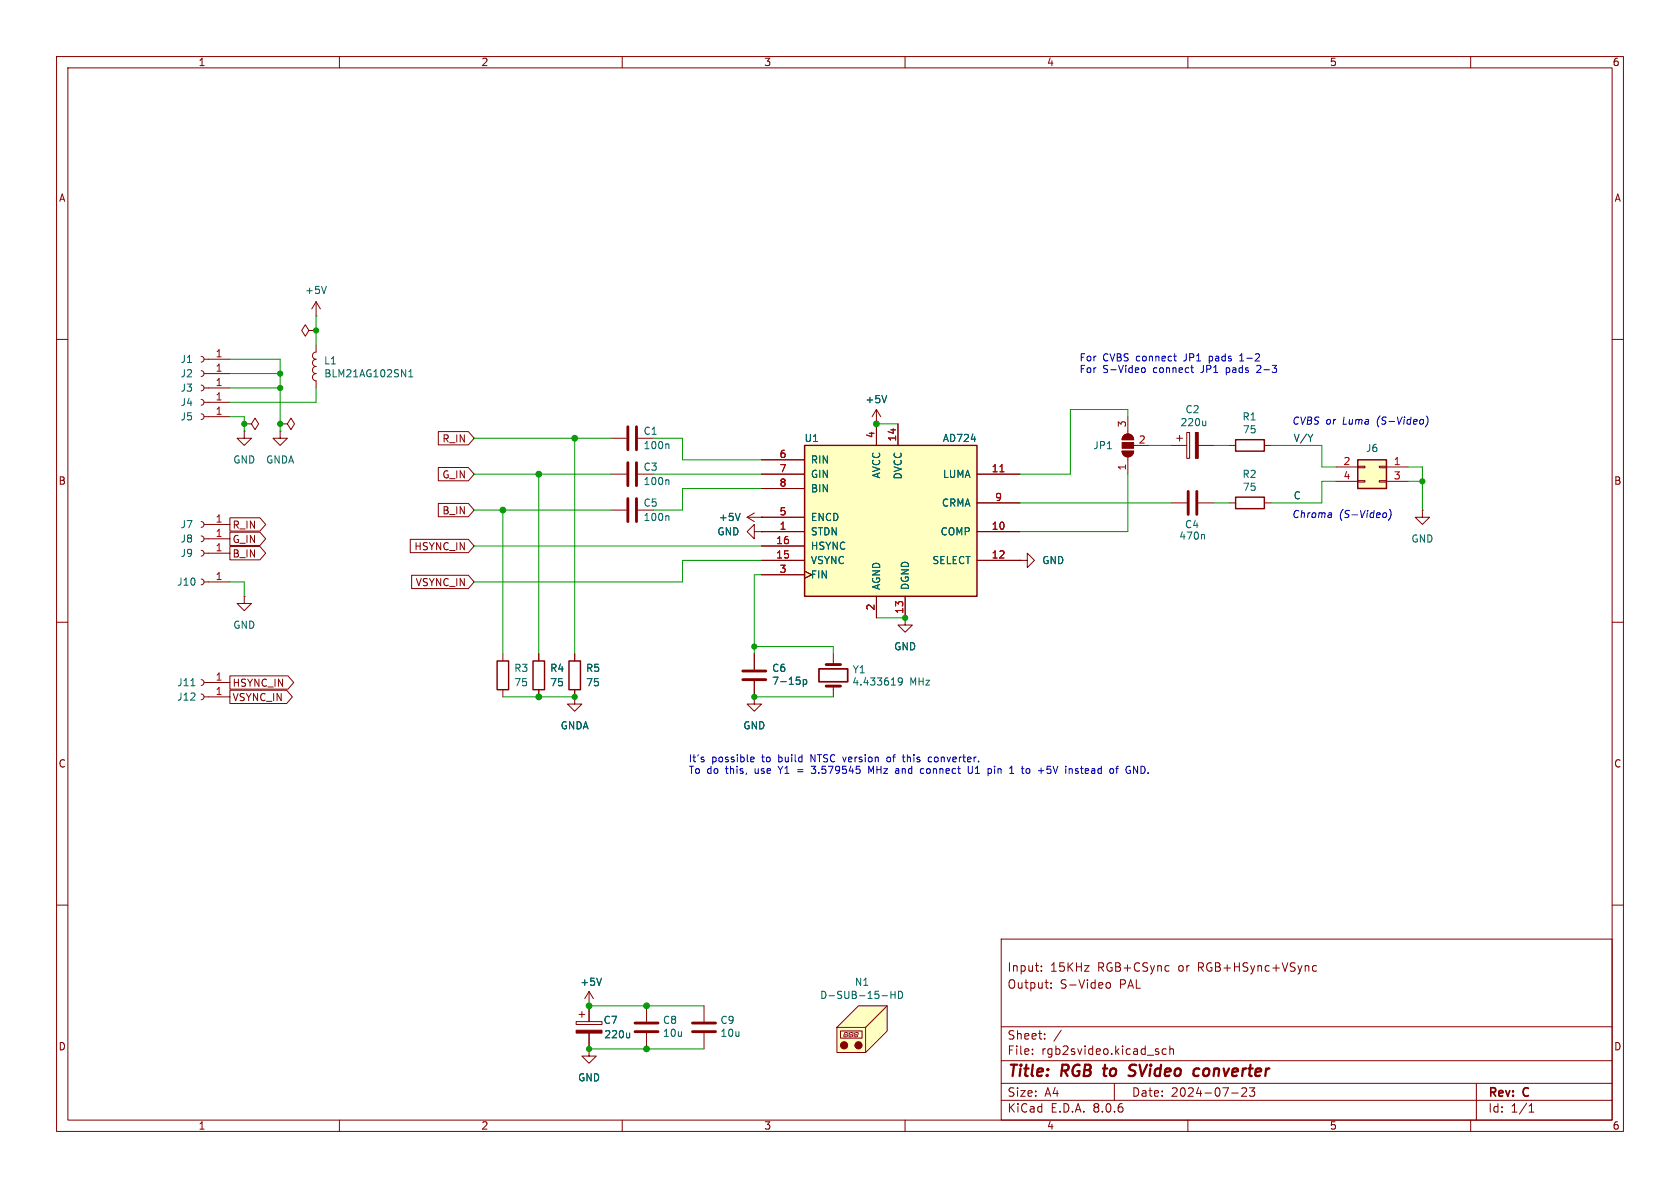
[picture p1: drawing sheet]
<svg xmlns="http://www.w3.org/2000/svg" width="297mm" height="210mm" viewBox="0 0 297 210" stroke-linecap="round" stroke-linejoin="round" font-family="sans-serif">
<g fill="none" stroke="#840000" stroke-width=".18">
<path d="M10 10h277v190h-277zM12 12h273v186h-273zM60 10v2M110 10v2M160 10v2M210 10v2M260 10v2M10 60h2M54.6 58.4l-.6 1-.7-1 .7-1 .6 1h1.3M55.9 58.4h.1M55.9 55.9h.1M55.9 53.3v2.6"/>
<path d="M55.9 53.3l.7 1.3M55.9 53.3l-.8 1.3M285 60h2M43.2 76.2v1.3h1.2l-1.2 1.2-1.3-1.2h1.3M43.2 76.2h.1M55.9 61v1.2a.64 .64 0 0 0-.7 .7 .64 .64 0 0 0 .7 .6 .64 .64 0 0 0-.7 .6 .64 .64 0 0 0 .7 .7M55.9 64.8a.64 .64 0 0 0-.7 .6 .64 .64 0 0 0 .7 .6 .64 .64 0 0 0-.7 .7 .64 .64 0 0 0 .7 .6v1.3M107.9 83.8h2.8M112.8 83.8h2.8M133.3 94v-1.3l-1.2 1.3 1.2 1.3v-1.3h1.3M134.6 94h.1M180.3 99.1h1.3v-1.3l1.3 1.3-1.3 1.2v-1.2"/>
<path d="M180.3 99.1h.1M10 110h2M133.3 115.6v2.8M160 109.2v1.3h1.3l-1.3 1.3-1.3-1.3h1.3M160 109.2h.1M285 110h2M133.3 120.4v2.8M10 160h2M285 160h2M102.4 179.3h1M102.9 178.8v1M104.1 177.8h.1"/>
<path d="M104.1 175.3l-.7 1.2M104.1 175.3v5.3M104.1 175.3l.8 1.2M114.3 177.8v2.8M124.5 177.8v2.8M177 166h108v32h-108zM184.1 171.6v.1M184.1 170.8v.1M185.8 174.6v.1M185.8 173.8v.1M195.7 173.8l.3-.1 .3 .3v.4l-.3 .3-.3-.1-.2-.2v-.4zM232.7 170.8l-.4-.1-.3 .3v.4l.2 .2h.5"/>
<path d="M60 198v2M101.9 180.6h4.5v.5h-4.5zM104.1 185.4v1.3h-1.2l1.2 1.3 1.3-1.3h-1.3M104.1 185.4h.1M104.1 182.6v2.8M110 198v2M114.3 182.6v2.8M124.5 182.6v2.8M160 198v2M177 194.5h108M177 191.5h108M177 187.5h108"/>
<path d="M177 181.5h108M182.5 186.3v.1M182.5 185.5v.1M184.7 183.6v.1M184.7 182.8v.1M187.6 182.1l-1.3 2M197 191.5v3M204.7 185.9l.2 .2-.2 .3M204.7 185.4l.1 .1M206.2 185.5l-.5-.1-.2 .3v.4l.1 .2h.6M206.8 185.5l.2-.1 .4 .1 .1 .9M206.8 184.9v1.5"/>
<path d="M210 198v2M217.7 193.2h1.2M219.5 192.4l.6-.1 .2 .1 .1 .3-.9 1.1h.9M220.9 192.3h.9l-.5 .6 .4 .1v.7l-.2 .1h-.4l-.2-.1M260 198v2M261 191.5v6.5M270.3 196.6h.9M270.3 195.5l.4-.4v1.5"/>
</g>
<path d="M195 188.9h.8M195.4 188.2l-.3 1.7 .3 .3M200.6 190a.85 .85 0 0 1-1.1 .1M200.6 188.2l-.7 .1a.46 .46 0 0 0-.2 .5 .46 .46 0 0 0 .3 .4l.6 .2M211.5 188.9l.5 .1M211.9 190.1l-.2 .1M212.8 189.3v.7" fill="none" stroke="#840000" stroke-width=".4"/>
<path d="M57.7 50.6l-.4 1.3M72.3 66.6h.7M72.3 65.7l.3-.4v1.3M118.1 84.8l.2 .2v.7M142 120.1v1.3M142 120.2l.4-.1 .2 .3-.1 .5h-.5M106.3 172.9l-.4 1.3M111.3 182.6v.9M111.3 183.3l-.2 .2" fill="none" stroke="#006464" stroke-width=".18"/>
<path d="M111 81.8v4.1M112.5 81.8v4.1M131.3 118.6h4.1M131.3 120.1h4.1M112.3 182.4h4M112.3 180.8h4M122.4 182.4h4.1M122.4 180.8h4.1" fill="none" stroke="#840000" stroke-width=".51"/>
<path d="M101.9 182.1h4.5v.5h-4.5z" fill="#840000" stroke="#840000" stroke-width=".18"/>
<path d="M151.8 177.8h5v4.4l-3.8 3.9h-5v-4.5z" fill="#ffffc2"/>
<g fill="none" stroke="#840000" stroke-width=".18">
<path d="M107.9 77.5h2.8M112.8 77.5h2.8M154.9 74.9h.1M154.9 72.4l-.7 1.3M154.9 72.4v2.5M154.9 72.4l.8 1.3M107.9 90.2h2.8M112.8 90.2h2.8M35.6 102.4l.3 .1 .2 .4-.2 .3-.3 .2M36.1 102.9h4.5M43.2 105.4v1.3h1.2l-1.2 1.3-1.3-1.3h1.3M43.2 105.4h.1"/>
<path d="M95.2 115.6v1.2M101.6 115.6v1.2M35.6 120.1l.3 .2 .2 .4-.2 .3-.3 .2M35.6 122.7l.3 .1 .2 .4-.2 .3-.3 .2M36.1 120.7h4.5M36.1 123.2h4.5M95.2 121.9v1.3M101.6 121.9v1.3M151.8 177.8h5v4.4l-3.8 3.9h-5v-4.5zM156.8 177.8l-3.8 3.8h-5M148.6 182.2h3.8v1.3h-3.8zM149.2 183l-.1 .2"/>
<path d="M149.3 183.3h.3M149.3 182.6v.2M149.4 182.9h.3M149.5 182.5h.3M149.8 183v.2M149.9 182.6v.2M150.1 183v.2M150.2 183.3h.3M150.2 182.6v.2M150.3 182.9h.3M150.4 182.5h.3M150.7 183v.2"/>
<path d="M150.8 182.6v.2M151 183v.2M151.1 183.3h.3M151.1 182.6v.2M151.2 182.9h.3M151.3 182.5h.3M151.6 183v.2M151.7 182.6v.2M153 181.6v4.5"/>
</g>
<g fill="#840000" stroke="#840000" stroke-width=".18">
<circle cx="149.2" cy="184.8" r=".63"/>
<circle cx="151.8" cy="184.8" r=".63"/>
</g>
<path d="M118.1 78.5l.2 .2v.6M156.8 69.9l-.5 1.3M118.1 91.2l.2 .2v.6M33.7 121.2h.8M155.9 176h1M157.5 175.2v1.3M157.5 175.8h.7M158.2 175.2v1.3M158.8 175.2a.64 .64 0 0 1 .8 .7 .64 .64 0 0 1-.8 .6z" fill="none" stroke="#006464" stroke-width=".18"/>
<path d="M111 75.4v4.1M112.5 75.4v4.1M111 88.1v4.1M112.5 88.1v4.1" fill="none" stroke="#840000" stroke-width=".51"/>
<path d="M94.2 116.8h2.1v5.1h-2.1zM100.6 116.8h2v5.1h-2z" fill="none" stroke="#840000" stroke-width=".25"/>
<path d="M142.2 78.7h30.5v26.7h-30.5z" fill="#ffffc2"/>
<path d="M142.2 78.7h30.5v26.7h-30.5zM218.4 77.7h5.1v2.1h-5.1zM218.4 87.9h5.1v2h-5.1zM87.9 116.8h2v5.1h-2z" fill="none" stroke="#840000" stroke-width=".25"/>
<g fill="none" stroke="#840000" stroke-width=".18">
<path d="M35.6 70.6l.3 .2 .2 .3-.2 .4-.3 .1M35.6 68.1l.3 .1 .2 .4-.2 .3-.3 .2M35.6 63l.3 .1 .2 .4-.2 .4-.3 .1M35.6 73.2l.3 .1 .2 .4-.2 .3-.3 .2M35.6 65.5l.3 .2 .2 .3-.2 .4-.3 .1M36.1 71.1h4.5M36.1 68.6h4.5M36.1 63.5h4.5M36.1 73.7h4.5M36.1 66h4.5M43.2 74.9h1.2l.7 1 .6-1-.6-1-.7 1M43.2 74.9h.1"/>
<path d="M49.5 76.2v1.3h1.3l-1.3 1.2-1.2-1.2h1.2M49.5 76.2h.1M49.5 74.9h1.3l.6 1 .7-1-.7-1-.6 1M49.5 74.9h.1M154.9 74.9v3.8M158.7 74.9v3.8M198.4 79.8h2a1.02 1.02 0 0 1-1 1 1.02 1.02 0 0 1-1-1zM198.7 77a1.02 1.02 0 0 1 1.1-.2 1.02 1.02 0 0 1 .6 .9h-2zM199.4 73.7v3M200.4 78.7h2.8M207 78.7h2.8M208 77.5h1"/>
<path d="M208.5 77v1M209.8 76.5h.5v4.5h-.5zM211.8 78.7h2.8M217.2 78.7h1.2M223.5 78.7h1.3M35.6 92.2l.3 .2 .2 .3-.2 .4-.3 .1M35.6 94.7l.3 .2 .2 .4-.2 .3-.3 .2M35.6 97.3l.3 .1 .2 .4-.2 .3-.3 .2M36.1 92.7h4.5M36.1 95.3h4.5M36.1 97.8h4.5M132.1 91.4h10.1"/>
<path d="M132.1 91.4l1.2 .8M133.3 90.7l-1.2 .7M134.6 91.4h.1M134.6 94h7.6M134.6 83.8h7.6M134.6 99.1h7.6M134.6 96.5h7.6M134.6 81.3h7.6M134.6 86.4h7.6M172.7 94h7.6M172.7 83.8h7.6M172.7 99.1h7.6"/>
<path d="M172.7 88.9h7.6M199.4 80.8v3M207 88.9h2.8M211.8 88.9h2.8M217.2 88.9h1.2M223.5 88.9h1.3M251.5 90.2v1.2h1.2l-1.2 1.3-1.3-1.3h1.3M251.5 90.2h.1M88.9 115.6v1.2M134.6 101.6h7.6M142.2 101l1.3 .6-1.3 .6M147.3 115.6v1.9"/>
<path d="M154.9 105.4v3.8M160 105.4v3.8M88.9 121.9v1.3M101.6 123.2v1.3h1.3l-1.3 1.2-1.3-1.2h1.3M101.6 123.2h.1M133.3 123.2v1.3h-1.2l1.2 1.2 1.3-1.2h-1.3M133.3 123.2h.1M147.3 121.3v1.9"/>
</g>
<path d="M176.8 83.4h.7" fill="none" stroke="#a90000" stroke-width=".18"/>
<path d="M144.8 118.2h5.1v2.3h-5.1z" fill="none" stroke="#840000" stroke-width=".3"/>
<path d="M210.1 86.9v4M211.6 86.9v4M146 117.5h2.6M146 121.3h2.6" fill="none" stroke="#840000" stroke-width=".51"/>
<path d="M213.2 74.4v.9M213.2 75.1l-.2 .2M130.8 90.7l-.4 1.3M212.8 94.5l.1 .2v.6M159.5 120.4l-.2 .2h-.4l-.1-.2 .1-.5 .4-.1 .2 .2a.84 .84 0 0 1-.4 1.1h-.2" fill="none" stroke="#006464" stroke-width=".18"/>
<g fill="#840000" stroke="#840000" stroke-width=".18">
<path d="M198.4 79.8h2a1.02 1.02 0 0 1-1 1 1.02 1.02 0 0 1-1-1z"/>
<path d="M198.4 78.2h2v1h-2z"/>
<path d="M198.7 77a1.02 1.02 0 0 1 1.1-.2 1.02 1.02 0 0 1 .6 .9h-2z"/>
<path d="M211.3 76.5h.5v4.5h-.5z"/>
</g>
<path d="M240 81.3h5.1v5.1h-5.1z" fill="#ffffc2"/>
<g fill="none" stroke="#840000" stroke-width=".18">
<path d="M77.5 76.3h5.3l1 1.2-1 1.1h-5.3zM154.9 74.9h.1M154.9 74.9v3.8M158.7 74.9v3.8M40.6 91.5h5.4l1 1.2-1 1.2h-5.4zM40.6 94.1h5.4l1 1.2-1 1.1h-5.4zM40.6 96.6h5.4l1 1.2-1 1.2h-5.4zM72.5 95.3h10.3l1 1.2-1 1.2h-10.3zM77.5 89h5.3l1 1.2-1 1.1h-5.3zM77.5 82.6h5.3l1 1.2-1 1.2h-5.3zM134.6 91.4h.1M134.6 94h.1"/>
<path d="M134.6 94h7.6M134.6 83.8h7.6M134.6 99.1h7.6M134.6 96.5h7.6M134.6 91.4h7.6M134.6 81.3h7.6M134.6 86.4h7.6M172.7 94h7.6M172.7 83.8h7.6M172.7 99.1h7.6M172.7 88.9h7.6M180.3 99.1h.1"/>
<path d="M236.2 82.6h3.8M236.2 85.1h3.8M240 85h1.3v.2h-1.3zM240 82.4h1.3v.3h-1.3zM243.8 85h1.3v.2h-1.3zM243.8 82.4h1.3v.3h-1.3zM245.1 82.6h3.8M245.1 85.1h3.8M40.6 119.5h10.3l1 1.2-1 1.1h-10.3zM72.8 101.7h10l1 1.2-1 1.1h-10zM95.2 115.6v1.2M101.6 115.6v1.2"/>
<path d="M133.3 115.6v2.8M134.6 101.6h7.6M142.2 101l1.3 .6-1.3 .6M154.9 105.4v3.8M160 109.2h.1M160 105.4v3.8M40.6 122h10.1l1 1.2-1 1.2h-10.1zM95.2 121.9v1.3M101.6 123.2h.1M101.6 121.9v1.3M133.3 123.2h.1M133.3 120.4v2.8"/>
<path d="M104.1 177.8h.1M104.1 177.8v2.8M104.1 185.4h.1M104.1 182.6v2.8"/>
</g>
<path d="M240 81.3h5.1v5.1h-5.1z" fill="none" stroke="#840000" stroke-width=".25"/>
<path d="M232.1 76.8l-.4 .6" fill="none" stroke="#0f0f0f" stroke-width=".18"/>
<g fill="none" stroke="#0000c2" stroke-width=".18">
<path d="M201.9 65.1l.3-.1 .3 .3v.3l-.3 .3-.3-.1-.1-.2zM207.5 63h.5M207.7 63.7l.3 .1M210.5 65h.5M210.8 65.8l.2 .1M219.2 63.8h.7M219.4 62.7l-.2 .2M222.8 65.1l-.7 .8h.8M252.2 73.5a1.47 1.47 0 0 1-.2 2M235.3 90.6l.1 .2-.1 .7M235.3 91.4l-.1 .1M235.4 91h-.4"/>
<path d="M244.8 90.6l.2 .1 .1 .2-.1 .5-.4 .1M245.7 90a1.47 1.47 0 0 1-.3 2M124.3 134.3l.2 .1-.2 .3M124.3 133.8l.1 .1M132.8 134.6h.5M132.8 133.9l.3-.1 .2 .3-.6 .2M141 136.1h1M141 136.4h1M143.4 136.6l.6 .1M144.2 135.5l-.4 .4h.2M154.4 135.5l-.4 .9-.4-.9v1.2M157.2 133.8l-.3 .1-.1 .2v.5l.4 .1"/>
<path d="M158.7 135.9l.2 .2v.6M158.9 136.7h-.1M158.9 136.2h-.1M159.5 133.8h.5M159.7 134.5l.3 .2M162.9 135.9h.4M163.3 136.7h-.4M164.7 133.9l-.4-.1-.2 .3 .1 .5h.5M171.2 135.5v1l.2 .2h.4l.1-.2v-1M175.8 135.5v.1M175.8 135.9v.8M181.8 135.9l.3 .2v.4l-.3 .2"/>
<path d="M185.1 136.6l.5 .1M185.7 135.5h-.6v.6l.5-.2M190.1 136.7h.5M190.6 135.9h-.3l-.2 .2 .1 .1 .4 .2M197.2 135.9h.5M197.7 135.5l-.3 .1v1.1"/>
</g>
<g fill="none" stroke="#009600" stroke-width=".18">
<path d="M55.9 55.9v5.1M40.6 63.5h8.9v12.7M40.6 73.7h2.6v2.5M40.6 68.6h8.9M40.6 66h8.9M55.9 68.6v2.5h-15.3M83.8 77.5h24.1M101.6 77.5v38.1M115.6 77.5h5v3.8h14M154.9 74.9h3.8M199.4 73.7v-1.3h-10.2v11.4h-8.9M203.2 78.7h3.8"/>
<path d="M214.6 78.7h2.6M224.8 78.7h8.9v3.9h2.5M83.8 90.2h24.1M83.8 83.8h24.1M83.8 96.5h50.8M88.9 90.2v25.4M95.2 83.8v31.8M115.6 83.8h19M134.6 86.4h-14v3.8h-5M134.6 99.1h-14v3.8h-36.8M180.3 88.9h26.7M199.4 83.8v10.2h-19.1"/>
<path d="M214.6 88.9h2.6M236.2 85.1h-2.5v3.8h-8.9M248.9 82.6h2.6v7.6M248.9 85.1h2.6M40.6 102.9h2.6v2.5M133.3 114.3h14v1.3M134.6 101.6h-1.3v14M154.9 109.2h5.1M88.9 123.2h12.7M133.3 123.2h14M104.1 177.8h20.4M104.1 185.4h20.4"/>
</g>
<path d="M156.8 69.9l-.5 1.3M130.8 90.7l-.4 1.3M142 120.1v1.3M142 120.2l.4-.1 .2 .3-.1 .5h-.5M106.3 172.9l-.4 1.3M111.3 182.6v.9M111.3 183.3l-.2 .2" fill="none" stroke="#006464" stroke-width=".18"/>
<path d="M176.8 83.4h.7" fill="none" stroke="#a90000" stroke-width=".18"/>
<g fill="#009600" stroke="#009600" stroke-width=".18">
<circle cx="55.9" cy="58.4" r=".46"/>
<circle cx="49.5" cy="68.6" r=".46"/>
<circle cx="49.5" cy="66" r=".46"/>
<circle cx="43.2" cy="74.9" r=".46"/>
<circle cx="49.5" cy="74.9" r=".46"/>
<circle cx="104.1" cy="177.8" r=".51"/>
<circle cx="104.1" cy="185.4" r=".46"/>
<circle cx="133.3" cy="114.3" r=".46"/>
<circle cx="160" cy="109.2" r=".46"/>
<circle cx="154.9" cy="74.9" r=".51"/>
<circle cx="114.3" cy="177.8" r=".51"/>
<circle cx="114.3" cy="185.4" r=".51"/>
<circle cx="251.5" cy="85.1" r=".46"/>
<circle cx="95.3" cy="83.8" r=".51"/>
<circle cx="101.6" cy="77.5" r=".51"/>
<circle cx="133.3" cy="123.2" r=".46"/>
<circle cx="88.9" cy="90.2" r=".51"/>
<circle cx="101.6" cy="123.2" r=".46"/>
<circle cx="95.3" cy="123.2" r=".51"/>
</g>
<g font-size="2.8" fill="#840000">
<text x="178" y="190.9">Title:</text>
<text x="187.7" y="190.9">RGB</text>
<text x="196" y="190.9">to</text>
<text x="201.3" y="190.9">SVideo</text>
<text x="213.5" y="190.9">converter</text>
</g>
<g font-size="2.1" fill="#840000">
<text x="178" y="172">Input:</text>
<text x="185.7" y="172">15KHz</text>
<text x="194.1" y="172">RGB+CSync</text>
<text x="208.5" y="172">or</text>
<text x="212.1" y="172">RGB+HSync+VSync</text>
<text x="178" y="175">Output:</text>
<text x="187.4" y="175">S-Video</text>
<text x="198" y="175">PAL</text>
<text x="178" y="184">Sheet:</text>
<text x="178" y="186.7">File:</text>
<text x="184.1" y="186.7">rgb2svideo.kicad_sch</text>
<text x="178" y="196.9">KiCad</text>
<text x="178" y="194.1">Size:</text>
<text x="184.7" y="194.1">A4</text>
<text x="185.7" y="196.9">E.D.A.</text>
<text x="193.3" y="196.9">8.0.6</text>
<text x="200" y="194.1">Date:</text>
<text x="207" y="194.1">2024-07-23</text>
<text x="263" y="194.3">Rev:</text>
<text x="263" y="196.9">Id:</text>
<text x="267.1" y="196.9">1/1</text>
<text x="269.4" y="194.3">C</text>
</g>
<g font-size="1.8" fill="#840000">
<text x="35" y="11.9">1</text>
<text x="85" y="11.9">2</text>
<text x="135" y="11.9">3</text>
<text x="185" y="11.9">4</text>
<text x="235" y="11.9">5</text>
<text x="285" y="11.9">6</text>
<text x="10.3" y="35.9">A</text>
<text x="285.3" y="35.9">A</text>
<text x="78.1" y="78.4">R_IN</text>
<text x="10.3" y="85.9">B</text>
<text x="78.1" y="84.8">G_IN</text>
<text x="285.3" y="85.9">B</text>
<text x="41" y="93.7">R_IN</text>
<text x="78.1" y="91.1">B_IN</text>
<text x="41" y="96.2">G_IN</text>
<text x="41" y="98.7">B_IN</text>
<text x="73.2" y="97.5">HSYNC_IN</text>
<text x="73.4" y="103.8">VSYNC_IN</text>
<text x="41" y="121.6">HSYNC_IN</text>
<text x="41" y="124.1">VSYNC_IN</text>
<text x="10.3" y="135.9">C</text>
<text x="285.3" y="135.9">C</text>
<text x="10.3" y="185.9">D</text>
<text x="285.3" y="185.9">D</text>
<text x="35" y="199.9">1</text>
<text x="85" y="199.9">2</text>
<text x="135" y="199.9">3</text>
<text x="185" y="199.9">4</text>
<text x="235" y="199.9">5</text>
<text x="285" y="199.9">6</text>
</g>
<g font-size="1.8" fill="#006464">
<text x="53.8" y="52.2">+5V</text>
<text x="31.8" y="64.4">J1</text>
<text x="57.2" y="64.6">L1</text>
<text x="31.8" y="72">J4</text>
<text x="31.8" y="69.4">J3</text>
<text x="31.8" y="66.9">J2</text>
<text x="57.2" y="66.9">BLM21AG102SN1</text>
<text x="152.9" y="71.5">+5V</text>
<text x="31.8" y="74.5">J5</text>
<text x="113.7" y="77.1">C1</text>
<text x="208.6" y="75.5">220u</text>
<text x="209.5" y="73.3">C2</text>
<text x="219.6" y="74.5">R1</text>
<text x="219.6" y="76.8">75</text>
<text x="41.1" y="82.1">GND</text>
<text x="46.9" y="82.1">GNDA</text>
<text x="113.7" y="83.4">C3</text>
<text x="113.7" y="79.6">100n</text>
<text x="142.1" y="78.3">U1</text>
<text x="143.3" y="82.1">RIN</text>
<text x="166.6" y="78.3">AD724</text>
<text x="193.2" y="79.6">JP1</text>
<text x="241.4" y="80.1">J6</text>
<text x="113.7" y="86">100n</text>
<text x="113.7" y="89.8">C5</text>
<text x="143.3" y="84.7">GIN</text>
<text x="143.3" y="87.2">BIN</text>
<text x="155.8" y="84.7" transform="rotate(-90 155.8 84.7)">AVCC</text>
<text x="159.6" y="84.9" transform="rotate(-90 159.6 84.9)">DVCC</text>
<text x="166.4" y="89.8">CRMA</text>
<text x="166.6" y="84.7">LUMA</text>
<text x="219.6" y="84.7">R2</text>
<text x="219.6" y="87">75</text>
<text x="31.8" y="93.6">J7</text>
<text x="113.7" y="92.3">100n</text>
<text x="126.7" y="94.8">GND</text>
<text x="127" y="92.3">+5V</text>
<text x="143.3" y="94.8">STDN</text>
<text x="143.3" y="92.3">ENCD</text>
<text x="166.2" y="94.8">COMP</text>
<text x="208.4" y="95.6">470n</text>
<text x="209.4" y="93.6">C4</text>
<text x="31.8" y="96.1">J8</text>
<text x="31.8" y="98.7">J9</text>
<text x="143.3" y="99.9">VSYNC</text>
<text x="143.3" y="97.4">HSYNC</text>
<text x="164.7" y="99.9">SELECT</text>
<text x="184.2" y="99.9">GND</text>
<text x="249.4" y="96.1">GND</text>
<text x="31.2" y="103.7">J10</text>
<text x="143.3" y="102.5">FIN</text>
<text x="155.8" y="104.4" transform="rotate(-90 155.8 104.4)">AGND</text>
<text x="160.9" y="104.4" transform="rotate(-90 160.9 104.4)">DGND</text>
<text x="41.1" y="111.4">GND</text>
<text x="90.8" y="119">R3</text>
<text x="97.2" y="119">R4</text>
<text x="103.5" y="119">R5</text>
<text x="136.4" y="119">C6</text>
<text x="150.6" y="119.2">Y1</text>
<text x="158" y="115.2">GND</text>
<text x="31.2" y="121.5">J11</text>
<text x="31.2" y="124.1">J12</text>
<text x="90.8" y="121.5">75</text>
<text x="97.2" y="121.5">75</text>
<text x="103.5" y="121.5">75</text>
<text x="136.4" y="121.3">7-15p</text>
<text x="150.6" y="121.4">4.433619</text>
<text x="160.8" y="121.4">MHz</text>
<text x="99" y="129.1">GNDA</text>
<text x="131.3" y="129.1">GND</text>
<text x="102.5" y="174.5">+5V</text>
<text x="144.9" y="176.8">D-SUB-15-HD</text>
<text x="151" y="174.5">N1</text>
<text x="106.6" y="181.2">C7</text>
<text x="106.7" y="183.7">220u</text>
<text x="117.1" y="181.2">C8</text>
<text x="117.1" y="183.5">10u</text>
<text x="127.3" y="181.2">C9</text>
<text x="127.3" y="183.5">10u</text>
<text x="102.1" y="191.4">GND</text>
</g>
<g font-size="1.8" fill="#a90000">
<text x="38" y="63.2">1</text>
<text x="38" y="65.8">1</text>
<text x="38" y="70.9">1</text>
<text x="38" y="68.3">1</text>
<text x="38" y="73.4">1</text>
<text x="154.7" y="77.5" transform="rotate(-90 154.7 77.5)">4</text>
<text x="199.1" y="75.6" transform="rotate(-90 199.1 75.6)">3</text>
<text x="137.7" y="81">6</text>
<text x="137.7" y="83.6">7</text>
<text x="158.5" y="78.1" transform="rotate(-90 158.5 78.1)">14</text>
<text x="175.2" y="83.6">11</text>
<text x="199.1" y="83.3" transform="rotate(-90 199.1 83.3)">1</text>
<text x="201.2" y="78.5">2</text>
<text x="237.4" y="82.3">2</text>
<text x="246.3" y="82.3">1</text>
<text x="137.7" y="86.1">8</text>
<text x="175.8" y="88.6">9</text>
<text x="237.4" y="84.8">4</text>
<text x="246.3" y="84.8">3</text>
<text x="38" y="92.5">1</text>
<text x="38" y="95">1</text>
<text x="137.7" y="93.7">1</text>
<text x="137.7" y="91.2">5</text>
<text x="175.2" y="93.7">10</text>
<text x="38" y="97.5">1</text>
<text x="137.1" y="98.8">15</text>
<text x="137.1" y="96.3">16</text>
<text x="137.7" y="101.3">3</text>
<text x="175.2" y="98.8">12</text>
<text x="38" y="102.6">1</text>
<text x="154.7" y="108" transform="rotate(-90 154.7 108)">2</text>
<text x="159.8" y="108.6" transform="rotate(-90 159.8 108.6)">13</text>
<text x="38" y="120.4">1</text>
<text x="38" y="122.9">1</text>
</g>
<g font-size="1.8" fill="#0000c2">
<text x="190.8" y="64.2">For</text>
<text x="194.9" y="64.2">CVBS connect</text>
<text x="209.6" y="64.2">JP1</text>
<text x="214.2" y="64.2">pads</text>
<text x="219.8" y="64.2">1-2</text>
<text x="190.8" y="66.3">For</text>
<text x="194.9" y="66.3">S-Video</text>
<text x="204" y="66.3">connect</text>
<text x="212.6" y="66.3">JP1</text>
<text x="217.2" y="66.3">pads</text>
<text x="222.9" y="66.3">2-3</text>
<text x="228.3" y="75.4">CVBS or</text>
<text x="237.5" y="75.4">Luma</text>
<text x="243.7" y="75.4">(S-Video)</text>
<text x="228.3" y="91.9">Chroma</text>
<text x="236.7" y="91.9">(S-Video)</text>
<text x="121.7" y="135.1">It's</text>
<text x="121.7" y="137.1">To do</text>
<text x="125.8" y="135.1">possible</text>
<text x="128.4" y="137.1">this,</text>
<text x="133.7" y="137.1">use</text>
<text x="134.8" y="135.1">to</text>
<text x="137.9" y="135.1">build</text>
<text x="138.1" y="137.1">Y1</text>
<text x="143.8" y="135.1">NTSC version</text>
<text x="144.4" y="137.1">3.579545</text>
<text x="154.6" y="137.1">MHz</text>
<text x="157.7" y="135.1">of</text>
<text x="159.6" y="137.1">and</text>
<text x="160.7" y="135.1">this</text>
<text x="164.2" y="137.1">connect</text>
<text x="165.4" y="135.1">converter.</text>
<text x="172.8" y="137.1">U1</text>
<text x="176.5" y="137.1">pin</text>
<text x="180.6" y="137.1">1</text>
<text x="183" y="137.1">to</text>
<text x="186" y="137.1">+5V</text>
<text x="191.1" y="137.1">instead</text>
<text x="199.1" y="137.1">of</text>
<text x="202.2" y="137.1">GND.</text>
</g>
<g font-size="1.8" fill="#0f0f0f">
<text x="228.6" y="78.2">V/Y</text>
<text x="228.6" y="88.4">C</text>
</g>
</svg>
